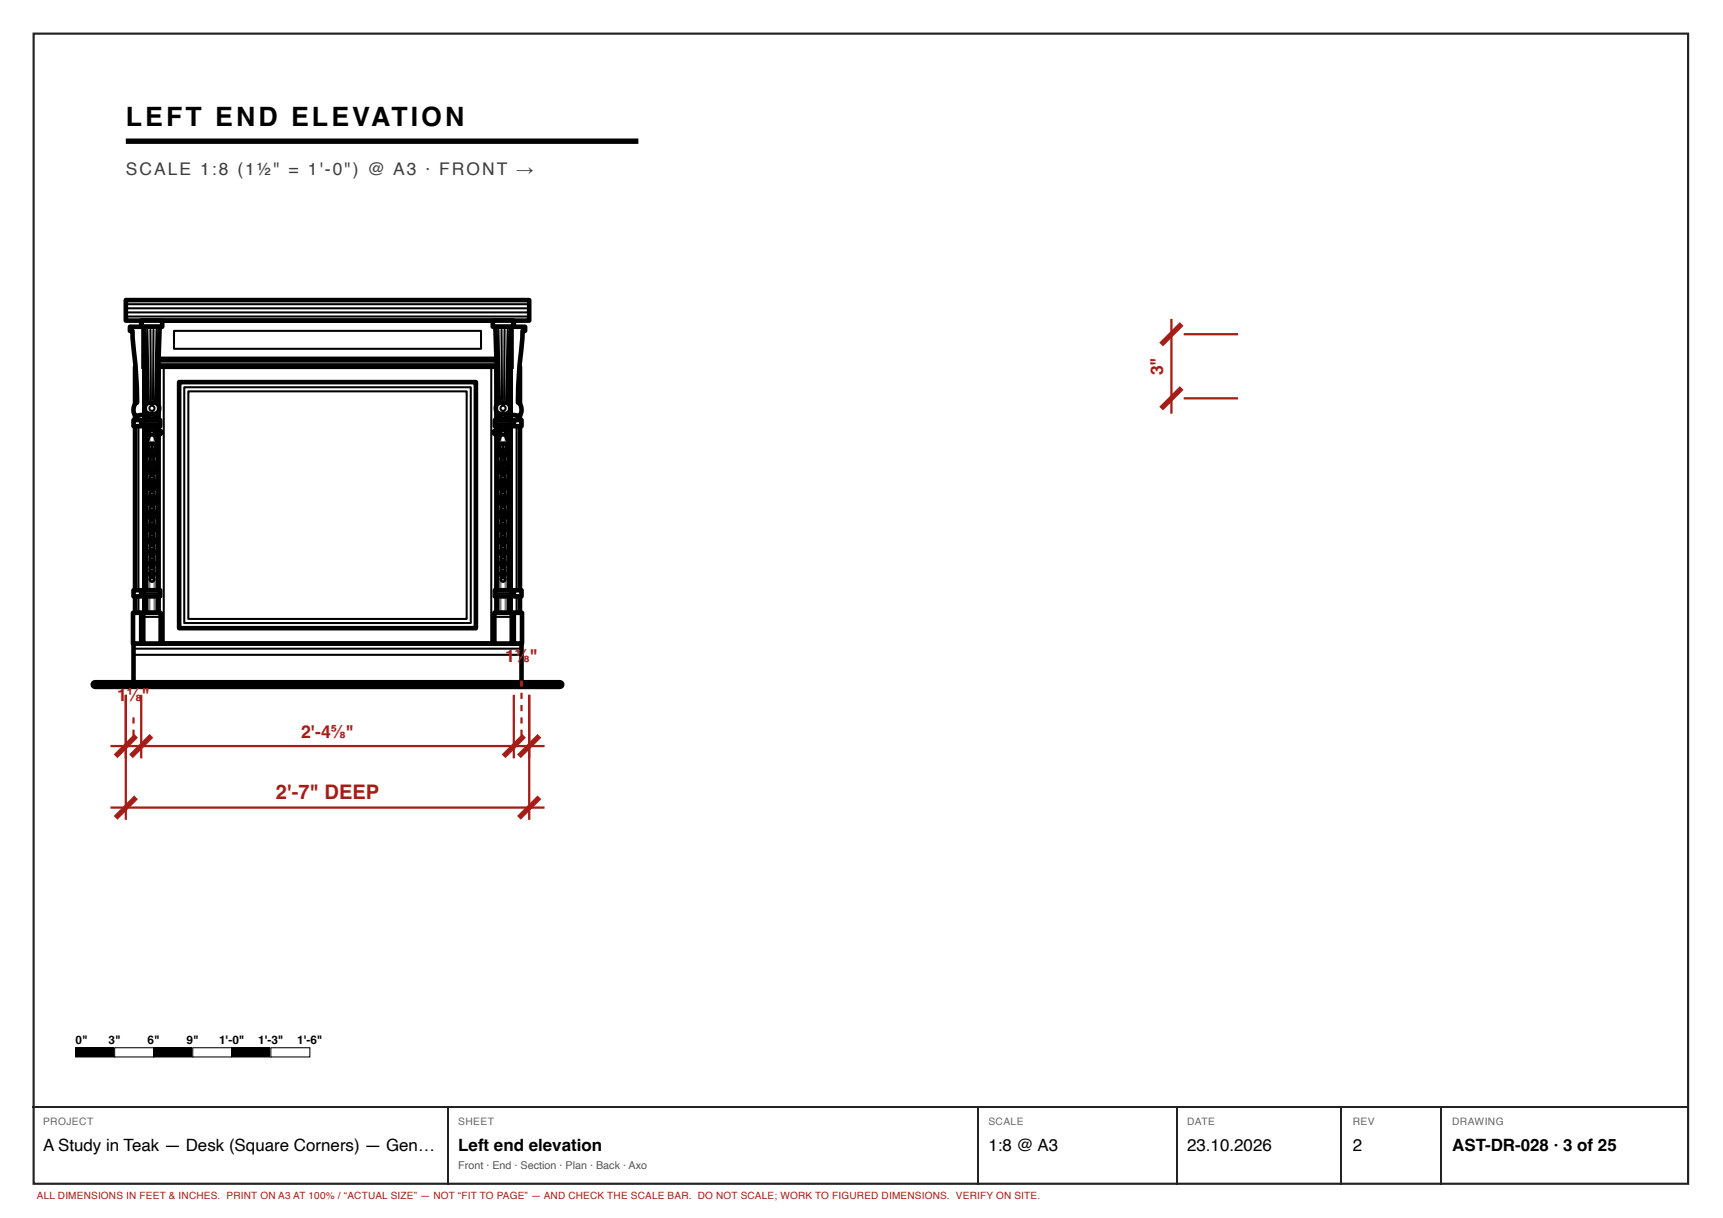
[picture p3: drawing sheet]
<svg xmlns="http://www.w3.org/2000/svg" width="420mm" height="297mm" viewBox="0 0 420 297" stroke-linecap="round" stroke-linejoin="round" font-family="sans-serif">
<path d="M8.2 8.2h403.5v280.5h-403.5z" fill="none" stroke="#222" stroke-width=".53"/>
<path d="M30.7 34.4h125" fill="none" stroke="#000" stroke-width="1.3" stroke-linecap="butt"/>
<path d="M30.7 73.2h98.4v5h-98.4zM34.4 78.2h90.9v9.4h-90.9zM34.4 87.6h90.9v1.8h-90.9zM34.4 89.4h90.9v67.5h-90.9zM43.7 93.2h72.4v60h-72.4zM32.6 156.9h94.6v10h-94.6z" fill="none" stroke="#000" stroke-width="1.1"/>
<g fill="none" stroke="#000" stroke-width=".5">
<path d="M30.7 74.2h98.4M30.7 75.2h98.4M30.7 76.2h98.4M30.7 77.2h98.4M34.4 88.2h90.9M34.4 88.8h90.9M39.9 89.4v67.5M42.4 80.7h74.9v4.4h-74.9zM44.9 94.4h69.9v57.5h-69.9zM45.9 95.4h67.9v55.5h-67.9zM119.8 89.4v67.5M32.6 158.2h94.6"/>
<path d="M32.6 159.7h94.6"/>
</g>
<path d="M35.4 89.4h3.3v60h-3.3z" fill="#fff"/>
<path d="M35.4 89.4h3.3v60h-3.3z" fill="none" stroke="#000" stroke-width="1.1"/>
<path d="M35.9 89.4v60M36.4 89.4v60M37.7 89.4v60M38.2 89.4v60" fill="none" stroke="#000" stroke-width=".5"/>
<path d="M35.1 102.4h4v1.5h-4z" fill="#fff"/>
<path d="M35.1 102.4h4v1.5h-4z" fill="none" stroke="#000" stroke-width="1.1"/>
<path d="M35.1 103.2h4" fill="none" stroke="#000" stroke-width=".5"/>
<path d="M35.1 143.9h4v1.5h-4z" fill="#fff"/>
<path d="M35 105a1.22 1.22 0 0 1 2 .6 1.32 1.32 0 0 1-2.2-.2zM37.2 105a1.22 1.22 0 0 1 2.1 .6 1.32 1.32 0 0 1-2.2-.2zM35.1 143.9h4v1.5h-4z" fill="none" stroke="#000" stroke-width="1.1"/>
<path d="M35.1 144.7h4" fill="none" stroke="#000" stroke-width=".5"/>
<circle cx="37.1" cy="105.4" r=".44" fill="#fff"/>
<g fill="none" stroke="#000" stroke-width="1.1">
<path d="M36.2 108.6a1.25 1.25 0 0 1 1.6-.2 1.25 1.25 0 0 1 .4 1.6l-.6 1.1-.5 .5a2.43 2.43 0 0 1-.9-3zM36.2 113.2a1.09 1.09 0 0 1 1.4-.3 1.09 1.09 0 0 1 .5 1.3l-.5 1.1-.5 .6a2.36 2.36 0 0 1-.9-2.7zM36.3 117.4a.99 .99 0 0 1 1.2-.3 .99 .99 0 0 1 .5 1.2l-.5 1-.4 .5a2.12 2.12 0 0 1-.8-2.4zM36.3 121.3a.95 .95 0 0 1 1.4-.1 .95 .95 0 0 1 0 1.3l-.6 .9a1.91 1.91 0 0 1-.8-2.1zM36.6 124.7h.9a1.37 1.37 0 0 1-.4 2.1 1.51 1.51 0 0 1-.5-2.1zM36.7 128h.8a1.24 1.24 0 0 1-.4 2 1.36 1.36 0 0 1-.4-2zM36.7 131.2h.7a1.11 1.11 0 0 1-.3 1.7 1.22 1.22 0 0 1-.4-1.7zM36.7 136.9h.7a.98 .98 0 0 1-.3 1.4 .98 .98 0 0 1-.4-1.4zM36.7 134.1h.7a1 1 0 0 1-.3 1.6 1.1 1.1 0 0 1-.4-1.6zM36.8 139.5h.6a.89 .89 0 0 1-.3 1.3 .89 .89 0 0 1-.3-1.3z"/>
<circle cx="37.1" cy="112.1" r=".31"/>
<circle cx="37.1" cy="116.4" r=".31"/>
<circle cx="37.1" cy="105.4" r=".44"/>
<circle cx="37.1" cy="123.9" r=".31"/>
<circle cx="37.1" cy="133.4" r=".31"/>
<circle cx="37.1" cy="136.2" r=".31"/>
<circle cx="37.1" cy="130.5" r=".31"/>
<circle cx="37.1" cy="127.3" r=".31"/>
<circle cx="37.1" cy="120.3" r=".31"/>
<circle cx="37.1" cy="138.8" r=".31"/>
<circle cx="37.1" cy="141.3" r=".31"/>
</g>
<g fill="none" stroke="#000" stroke-width=".5">
<path d="M36.4 108.9l.7 2M36.5 113.4l.6 1.8M36.5 117.6l.6 1.6M36.8 105.8l-.7 1.9M37.1 108.6v2.3M37.1 113.2v2M37.1 117.4v1.8M37.3 105.8l.8 1.9M37.6 117.6l-.5 1.6M37.7 113.4l-.6 1.8M37.7 108.9l-.6 2M36.6 121.5l.5 1.4"/>
<path d="M36.6 125l.5 1.3M36.7 128.4l.4 1.1M36.7 131.5l.4 1M36.7 134.4l.4 .9M36.8 137.2l.3 .8M36.8 139.7l.3 .8M37.1 121.2v1.7M37.1 124.8v1.5M37.1 128.2v1.3M37.1 131.3v1.2M37.1 134.3v1M37.1 137v1"/>
<path d="M37.1 139.6v.9M37.3 139.7l-.2 .8M37.3 137.2l-.2 .8M37.4 134.4l-.3 .9M37.4 131.5l-.3 1M37.5 128.4l-.4 1.1M37.5 125l-.4 1.3M37.5 121.5l-.4 1.4"/>
</g>
<path d="M34.9 149.4h4.3v7.5h-4.3z" fill="#fff"/>
<path d="M34.9 149.4h4.3v7.5h-4.3z" fill="none" stroke="#000" stroke-width="1.1"/>
<path d="M34.9 150.4h4.3" fill="none" stroke="#000" stroke-width=".5"/>
<path d="M34.6 78.2h5v1.5h-5z" fill="#fff"/>
<path d="M34.6 78.2h5v1.5h-5z" fill="none" stroke="#000" stroke-width="1.1"/>
<path d="M35.2 79.7h3.7l-.6 18.5h-2.5z" fill="#fff"/>
<path d="M35.2 79.7h3.7l-.6 18.5h-2.5z" fill="none" stroke="#000" stroke-width="1.1"/>
<path d="M35.9 80.4l.4 17M36.7 80.4l.1 17M37.4 80.4l-.1 17M38.2 80.4l-.4 17" fill="none" stroke="#000" stroke-width=".5"/>
<path d="M35.7 98.5l.7-.3h1.2a1.38 1.38 0 0 1 1.2 1.4 1.38 1.38 0 0 1-1.2 1.3h-1a1.39 1.39 0 0 1-1.3-.9 1.39 1.39 0 0 1 .4-1.5z" fill="#fff"/>
<path d="M35.7 98.5l.7-.3h1.2a1.38 1.38 0 0 1 1.2 1.4 1.38 1.38 0 0 1-1.2 1.3h-1a1.39 1.39 0 0 1-1.3-.9 1.39 1.39 0 0 1 .4-1.5z" fill="none" stroke="#000" stroke-width="1.1"/>
<circle cx="37.1" cy="99.6" r=".63" fill="none" stroke="#000" stroke-width=".5"/>
<circle cx="37.1" cy="101.6" r=".63" fill="#fff"/>
<circle cx="37.1" cy="101.6" r=".63" fill="none" stroke="#000" stroke-width="1.1"/>
<path d="M32.9 89.4h1.5v60h-1.5z" fill="#fff"/>
<path d="M34.4 89.4h-1.5v60h1.5" fill="none" stroke="#000" stroke-width="1.1"/>
<path d="M33.8 89.4v60" fill="none" stroke="#000" stroke-width=".5"/>
<path d="M32.6 102.4h1.8v1.5h-1.8z" fill="#fff"/>
<path d="M32.6 102.4h1.8v1.5h-1.8z" fill="none" stroke="#000" stroke-width="1.1"/>
<path d="M32.6 143.9h1.8v1.5h-1.8z" fill="#fff"/>
<path d="M32.6 143.9h1.8v1.5h-1.8z" fill="none" stroke="#000" stroke-width="1.1"/>
<path d="M32.4 149.4h2v7.5h-2z" fill="#fff"/>
<path d="M32.4 149.4h2v7.5h-2z" fill="none" stroke="#000" stroke-width="1.1"/>
<path d="M31.7 79.7h2.7v21.5l-1.2 .2a2.13 2.13 0 0 1 .2-3.2 132.4 132.4 0 0 0-1-15.4l-.1-2.1h-.6z" fill="#fff"/>
<path d="M34.4 79.7h-2.7v1h.6l.3 4.9a99.9 99.9 0 0 1 .8 12.6 2.12 2.12 0 0 0-.2 3.2l1.2-.2" fill="none" stroke="#000" stroke-width="1.1"/>
<path d="M121.1 89.4h3.2v60h-3.2z" fill="#fff"/>
<path d="M121.1 89.4h3.2v60h-3.2z" fill="none" stroke="#000" stroke-width="1.1"/>
<path d="M121.6 89.4v60M122.1 89.4v60M123.3 89.4v60M123.8 89.4v60" fill="none" stroke="#000" stroke-width=".5"/>
<path d="M120.7 102.4h4v1.5h-4z" fill="#fff"/>
<path d="M120.7 102.4h4v1.5h-4z" fill="none" stroke="#000" stroke-width="1.1"/>
<path d="M120.7 103.2h4" fill="none" stroke="#000" stroke-width=".5"/>
<path d="M120.7 143.9h4v1.5h-4z" fill="#fff"/>
<path d="M120.6 105a1.22 1.22 0 0 1 2.1 .6 1.32 1.32 0 0 1-2.3-.2zM122.9 105a1.22 1.22 0 0 1 2 .6 1.32 1.32 0 0 1-2.2-.2zM120.7 143.9h4v1.5h-4z" fill="none" stroke="#000" stroke-width="1.1"/>
<path d="M120.7 144.7h4" fill="none" stroke="#000" stroke-width=".5"/>
<circle cx="122.7" cy="105.4" r=".44" fill="#fff"/>
<g fill="none" stroke="#000" stroke-width="1.1">
<path d="M121.8 108.6a1.25 1.25 0 0 1 1.6-.2 1.25 1.25 0 0 1 .4 1.6l-.6 1.1-.5 .5a2.43 2.43 0 0 1-.9-3zM121.8 113.2a1.09 1.09 0 0 1 1.4-.3 1.09 1.09 0 0 1 .5 1.3l-.5 1.1-.5 .6a2.36 2.36 0 0 1-.9-2.7zM121.9 117.4a.99 .99 0 0 1 1.2-.3 .99 .99 0 0 1 .5 1.2l-.5 1-.4 .5a2.12 2.12 0 0 1-.8-2.4zM122 121.3a.95 .95 0 0 1 1.3-.1 .95 .95 0 0 1 .1 1.3l-.7 .9a1.91 1.91 0 0 1-.7-2.1zM122.2 124.7h.9a1.37 1.37 0 0 1-.4 2.1 1.51 1.51 0 0 1-.5-2.1zM122.3 128h.8a1.24 1.24 0 0 1-.4 2 1.36 1.36 0 0 1-.4-2zM122.3 131.2h.7a1.11 1.11 0 0 1-.3 1.7 1.22 1.22 0 0 1-.4-1.7zM122.3 136.9h.7a.98 .98 0 0 1-.3 1.4 .98 .98 0 0 1-.4-1.4zM122.4 134.1h.6a1 1 0 0 1-.3 1.6 1.1 1.1 0 0 1-.3-1.6zM122.4 139.5h.6a.89 .89 0 0 1-.3 1.3 .89 .89 0 0 1-.3-1.3z"/>
<circle cx="122.7" cy="112.1" r=".31"/>
<circle cx="122.7" cy="116.4" r=".31"/>
<circle cx="122.7" cy="105.4" r=".44"/>
<circle cx="122.7" cy="123.9" r=".31"/>
<circle cx="122.7" cy="133.4" r=".31"/>
<circle cx="122.7" cy="130.5" r=".31"/>
<circle cx="122.7" cy="136.2" r=".31"/>
<circle cx="122.7" cy="127.3" r=".31"/>
<circle cx="122.7" cy="120.3" r=".31"/>
<circle cx="122.7" cy="138.8" r=".31"/>
<circle cx="122.7" cy="141.3" r=".31"/>
</g>
<g fill="none" stroke="#000" stroke-width=".5">
<path d="M122 108.9l.7 2M122.1 113.4l.6 1.8M122.1 117.6l.6 1.6M122.4 105.8l-.7 1.9M122.7 108.6v2.3M122.7 113.2v2M122.7 117.4v1.8M122.9 105.8l.8 1.9M123.2 117.6l-.5 1.6M123.3 113.4l-.6 1.8M123.3 108.9l-.6 2M122.2 121.5l.5 1.4"/>
<path d="M122.3 125l.4 1.3M122.3 128.4l.4 1.1M122.3 131.5l.4 1M122.4 134.4l.3 .9M122.4 137.2l.3 .8M122.4 139.7l.3 .8M122.7 121.2v1.7M122.7 124.8v1.5M122.7 128.2v1.3M122.7 131.3v1.2M122.7 134.3v1M122.7 137v1"/>
<path d="M122.7 139.6v.9M122.9 139.7l-.2 .8M123 137.2l-.3 .8M123 134.4l-.3 .9M123 131.5l-.3 1M123.1 128.4l-.4 1.1M123.1 125l-.4 1.3M123.2 121.5l-.5 1.4"/>
</g>
<path d="M120.6 149.4h4.2v7.5h-4.2z" fill="#fff"/>
<path d="M120.6 149.4h4.2v7.5h-4.2z" fill="none" stroke="#000" stroke-width="1.1"/>
<path d="M120.6 150.4h4.2" fill="none" stroke="#000" stroke-width=".5"/>
<path d="M120.2 78.2h5v1.5h-5z" fill="#fff"/>
<path d="M120.2 78.2h5v1.5h-5z" fill="none" stroke="#000" stroke-width="1.1"/>
<path d="M120.8 79.7h3.8l-.7 18.5h-2.5z" fill="#fff"/>
<path d="M120.8 79.7h3.8l-.7 18.5h-2.5z" fill="none" stroke="#000" stroke-width="1.1"/>
<path d="M121.6 80.4l.3 17M122.3 80.4l.1 17M123.1 80.4l-.2 17M123.8 80.4l-.4 17" fill="none" stroke="#000" stroke-width=".5"/>
<path d="M121.3 98.5l.7-.3h1.2a1.38 1.38 0 0 1 1.2 1.4 1.38 1.38 0 0 1-1.2 1.3h-1a1.39 1.39 0 0 1-1.2-.9 1.39 1.39 0 0 1 .3-1.5z" fill="#fff"/>
<path d="M121.3 98.5l.7-.3h1.2a1.38 1.38 0 0 1 1.2 1.4 1.38 1.38 0 0 1-1.2 1.3h-1a1.39 1.39 0 0 1-1.2-.9 1.39 1.39 0 0 1 .3-1.5z" fill="none" stroke="#000" stroke-width="1.1"/>
<circle cx="122.7" cy="99.6" r=".63" fill="none" stroke="#000" stroke-width=".5"/>
<circle cx="122.7" cy="101.6" r=".63" fill="#fff"/>
<circle cx="122.7" cy="101.6" r=".63" fill="none" stroke="#000" stroke-width="1.1"/>
<path d="M125.3 89.4h1.5v60h-1.5z" fill="#fff"/>
<path d="M125.3 89.4h1.5v60h-1.5" fill="none" stroke="#000" stroke-width="1.1"/>
<path d="M126 89.4v60" fill="none" stroke="#000" stroke-width=".5"/>
<path d="M125.3 102.4h1.9v1.5h-1.9z" fill="#fff"/>
<path d="M125.3 102.4h1.9v1.5h-1.9z" fill="none" stroke="#000" stroke-width="1.1"/>
<path d="M125.3 143.9h1.9v1.5h-1.9z" fill="#fff"/>
<path d="M125.3 143.9h1.9v1.5h-1.9z" fill="none" stroke="#000" stroke-width="1.1"/>
<path d="M125.3 149.4h2v7.5h-2z" fill="#fff"/>
<path d="M125.3 149.4h2v7.5h-2z" fill="none" stroke="#000" stroke-width="1.1"/>
<path d="M125.3 79.7h2.8v1h-.7l-.3 4.9a99.9 99.9 0 0 0-.8 12.6 2.12 2.12 0 0 1 .3 3.2l-1.3-.2z" fill="#fff"/>
<path d="M125.3 79.7h2.8v1h-.7l-.3 4.9a99.9 99.9 0 0 0-.8 12.6 2.12 2.12 0 0 1 .3 3.2l-1.3-.2" fill="none" stroke="#000" stroke-width="1.1"/>
<path d="M23.2 166.9h113.4" fill="none" stroke="#000" stroke-width="2.2"/>
<path d="M30.7 169.4v15.5M34.4 169.4v15.5M125.3 169.4v15.5M129.1 169.4v15.5M26.9 181.9h105.9" fill="none" stroke="#a51d17" stroke-width=".55"/>
<path d="M33.2 179.4l-5 5M36.9 179.4l-5 5M127.8 179.4l-5 5M131.6 179.4l-5 5" fill="none" stroke="#a51d17" stroke-width="1.3" stroke-linecap="butt"/>
<g fill="#a51d17">
<path d="M32.3 177.9h.5v1.5h-.5zM32.3 174.9h.5v1.5h-.5z"/>
<path d="M126.9 177.9h.6v1.5h-.6zM126.9 174.9h.6v1.5h-.6zM126.9 171.9h.6v1.5h-.6zM126.9 168.9h.6v1.5h-.6zM126.9 165.9h.6v1.5h-.6z"/>
</g>
<path d="M285.7 77.8v23.1M288.7 81.5h13.2M288.7 97.1h13.2M30.7 169.4v30.5M129.1 169.4v30.5M26.9 196.9h105.9" fill="none" stroke="#a51d17" stroke-width=".55"/>
<path d="M288.2 79l-5 5M288.2 94.6l-5 5M33.2 194.4l-5 5M131.6 194.4l-5 5" fill="none" stroke="#a51d17" stroke-width="1.3" stroke-linecap="butt"/>
<path d="M18.4 255.5h9.6v2.2h-9.6z" fill="#000"/>
<path d="M18.4 255.5h9.6v2.2h-9.6z" fill="none" stroke="#000" stroke-width=".25"/>
<path d="M28 255.5h9.5v2.2h-9.5z" fill="#fff"/>
<path d="M28 255.5h9.5v2.2h-9.5zM37.5 255.5h9.5v2.2h-9.5z" fill="none" stroke="#000" stroke-width=".25"/>
<path d="M37.5 255.5h9.5v2.2h-9.5z" fill="#000"/>
<path d="M47 255.5h9.5v2.2h-9.5z" fill="#fff"/>
<path d="M47 255.5h9.5v2.2h-9.5zM56.5 255.5h9.5v2.2h-9.5z" fill="none" stroke="#000" stroke-width=".25"/>
<path d="M56.5 255.5h9.5v2.2h-9.5z" fill="#000"/>
<path d="M66.1 255.5h9.5v2.2h-9.5z" fill="#fff"/>
<path d="M66.1 255.5h9.5v2.2h-9.5z" fill="none" stroke="#000" stroke-width=".25"/>
<path d="M7.9 270h404.1M109.1 270.1v18.8M238.5 270.1v18.8M286.9 270.1v18.8M327.2 270.1v18.8M351.5 270.1v18.8" fill="none" stroke="#222" stroke-width=".26"/>
<text font-size="6.5" x="30.7" y="30.7">LEFT END ELEVATION</text>
<text font-size="4.9" fill="#a51d17" x="67.3" y="194.9">2'-7&quot; DEEP</text>
<g font-size="4.3" fill="#a51d17">
<text x="283.7" y="91.5" transform="rotate(-90 283.7 91.5)">3&quot;</text>
<text x="123.2" y="161.4">1⅛&quot;</text>
<text x="28.5" y="170.9">1</text>
<text x="30.9" y="170.9">⅛</text>
<text x="34.5" y="170.9">&quot;</text>
<text x="73.4" y="179.9">2'-4⅝&quot;</text>
</g>
<text font-size="4.2" fill="#3d3d3d" x="30.7" y="42.7">SCALE 1:8 (1½&quot; = 1'-0&quot;) @ A3 · FRONT →</text>
<g font-size="4.1">
<text x="10.5" y="280.7">A Study in Teak — Desk (Square Corners) — Gen…</text>
<text x="111.8" y="280.7">Left end elevation</text>
<text x="241" y="280.7">1:8 @ A3</text>
<text x="289.5" y="280.7">23.10.2026</text>
<text x="329.9" y="280.7">2</text>
<text x="354.1" y="280.7">AST-DR-028 · 3 of 25</text>
</g>
<g font-size="2.9">
<text x="18.4" y="254.5">0&quot;</text>
<text x="26.5" y="254.5">3&quot;</text>
<text x="36" y="254.5">6&quot;</text>
<text x="45.5" y="254.5">9&quot;</text>
<text x="53.4" y="254.5">1'-0&quot;</text>
<text x="62.9" y="254.5">1'-3&quot;</text>
<text x="72.5" y="254.5">1'-6&quot;</text>
</g>
<text font-size="2.6" fill="#555" x="111.8" y="285">Front · End · Section · Plan · Back · Axo</text>
<g font-size="2.5" fill="#666">
<text x="10.5" y="274.4">PROJECT</text>
<text x="111.8" y="274.4">SHEET</text>
<text x="241" y="274.4">SCALE</text>
<text x="289.5" y="274.4">DATE</text>
<text x="329.9" y="274.4">REV</text>
<text x="354.1" y="274.4">DRAWING</text>
</g>
<text font-size="2.4" fill="#a51d17" x="9" y="292.4">ALL DIMENSIONS IN FEET &amp; INCHES. PRINT ON A3 AT 100% / “ACTUAL SIZE” — NOT “FIT TO PAGE” — AND CHECK THE SCALE BAR. DO NOT SCALE; WORK TO FIGURED DIMENSIONS. VERIFY ON SITE.</text>
</svg>
